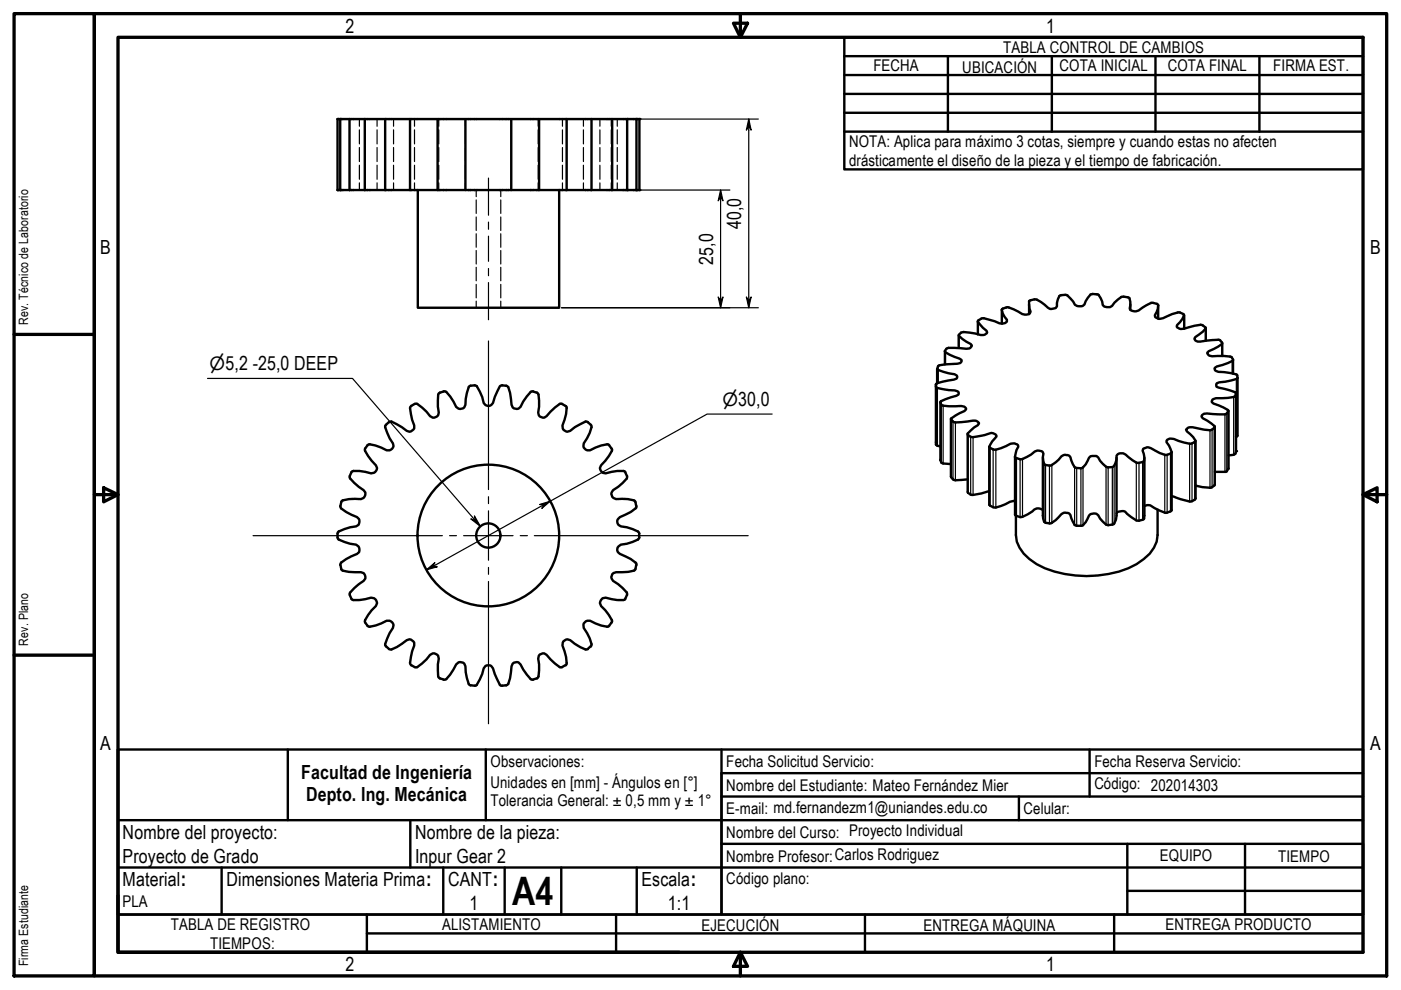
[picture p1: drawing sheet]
<svg xmlns="http://www.w3.org/2000/svg" width="297mm" height="210mm" viewBox="0 0 297 210" stroke-linecap="round" stroke-linejoin="round" font-family="sans-serif">
<!-- layer: Hidden (ISO) -->
<g fill="none" stroke="#000" stroke-width=".25">
<path d="M76.2 25.2v1.6M76.2 27.5v3M76.2 31.3v3M76.2 35v3M76.2 38.8v1.5M77.5 25.2v1.6M77.5 27.5v3M77.5 31.3v3M77.5 35v3M77.5 38.8v1.5M79.9 25.2v1.6M79.9 27.5v3"/>
<path d="M79.9 31.3v3M79.9 35v3M79.9 38.8v1.5M83.4 25.2v1.6M83.4 27.5v3M83.4 31.3v3M83.4 35v3M83.4 38.8v1.5M87.9 25.2v1.6M87.9 27.5v3M87.9 31.3v3M87.9 35v3"/>
<path d="M87.9 38.8v1.5M93 25.2v1.6M93 27.5v3M93 31.3v3M93 35v3M93 38.8v1.5M98.7 25.2h.1M98.7 25.2v1.6M98.7 27.5v3M98.7 31.3v3M98.7 35v3M98.7 38.8v1.5"/>
<path d="M108.4 25.2h.1M108.4 25.2v1.6M108.4 27.5v3M108.4 31.3v3M108.4 35v3M108.4 38.8v1.5M114.1 25.2v1.6M114.1 27.5v3M114.1 31.3v3M114.1 35v3M114.1 38.8v1.5M119.3 25.2v1.6"/>
<path d="M119.3 27.5v3M119.3 31.3v3M119.3 35v3M119.3 38.8v1.5M123.7 25.2v1.6M123.7 27.5v3M123.7 31.3v3M123.7 35v3M123.7 38.8v1.5M127.2 25.2v1.6M127.2 27.5v3M127.2 31.3v3"/>
<path d="M127.2 35v3M127.2 38.8v1.5M129.6 25.2v1.6M129.6 27.5v3M129.6 31.3v3M129.6 35v3M129.6 38.8v1.5M130.9 25.2v1.6M130.9 27.5v3M130.9 31.3v3M130.9 35v3M130.9 38.8v1.5"/>
<path d="M98.7 40.3h.1M101 40.3v1.4M101 42.4v2.8M101 46v2.9M101 49.6v2.8M101 53.1v2.9M101 56.7v2.8M106.2 40.3v1.4M106.2 42.4v2.8M106.2 46v2.9M106.2 49.6v2.8M106.2 53.1v2.9"/>
<path d="M106.2 56.7v2.8M101 60.3v2.9M101 63.9v1.3M106.2 60.3v2.9M106.2 63.9v1.3"/>
</g>
<!-- layer: Visible (ISO) -->
<g fill="none" stroke="#000" stroke-width=".51">
<path d="M71.6 25.2h64v15.1h-64zM72.1 25.2v15.1M74.1 25.2v15.1M77.3 25.2v15.1M81.7 25.2v15.1M86.9 25.2v15.1M92.8 25.2v15.1M98.7 25.2v15.1M108.4 25.2v15.1M114.3 25.2v15.1M120.1 25.2v15.1M125.4 25.2v15.1"/>
<path d="M129.8 25.2v15.1M133 25.2v15.1M134.9 25.2v15.1M88.6 40.3v24.9h30v-24.9M198.7 78.2v3.1M200.3 74.5v2.8M203.3 71.1v2.7M207.3 68.1v2.8M212.4 65.7l.2-.3a1.92 1.92 0 0 1 2.3 .2l1 .5a1.83 1.83 0 0 0 2.5 .3l.1-.3a3.4 3.4 0 0 1-.2-2.4h.2a1.89 1.89 0 0 1 2.2 .3l1.5 1.2a1.63 1.63 0 0 0 1.6 .1l.3-.4a3.3 3.3 0 0 1 .6-2.3l1.4-.1a5.8 5.8 0 0 1 1.8 2.1l.8 .3a1.29 1.29 0 0 0 1.2-.3 4.1 4.1 0 0 1 1.5-2.2h1.3a3.6 3.6 0 0 1 1.1 2.3 1.5 1.5 0 0 0 2.5-.5l.7-.7a1.89 1.89 0 0 1 2.5-.3l.1 .8-.1 1.4a1.45 1.45 0 0 0 1.9 .4l2.6-1.6h.3l1.2 .4a2.87 2.87 0 0 1-.6 2.2 .91 .91 0 0 0 1 .8l1.6-.6a4.2 4.2 0 0 1 2.7-.7l.8 .4a3.7 3.7 0 0 1-1.4 2.2 .57 .57 0 0 0 .5 .8h.9l3.5-.8 .5 .1 .7 .5a5.2 5.2 0 0 1-2.3 2l-.2 .3 .1 .2a1.07 1.07 0 0 0 1.2 .4l4-.4 .6 .8a7.7 7.7 0 0 1-2.8 1.7l-.3 .5a1.07 1.07 0 0 0 1 .5l3.8 .1 .4 .2 .2 .4v.2l-1.1 .6-2.3 .7-.4 .2a.49 .49 0 0 0 .2 .7l4.5 .8 .1 .7M212.4 65.7l.2 .8 .9 1.3a.79 .79 0 0 1-1 .8h-.6l-1-.5-2.3-.6a1.28 1.28 0 0 0-1.3 .7l1.1 1.3 .8 .6v.5a1.33 1.33 0 0 1-1.3 .4 9.8 9.8 0 0 0-4.1-.5l-.5 .6a6.6 6.6 0 0 0 2.5 1.8l.3 .4-.1 .1-.5 .5-4.4-.1-.4 .1-.4 .5 .2 .3 .9 .5 2.4 1.1-.1 .6-.8 .2-3.7 .3-.3 .2-.1 .7 .1 .2 2.3 .7 1.2 .1 .4 .3a.46 .46 0 0 1 0 .7l-4.1 1M212.4 65.7v2.9M218.2 64.6v2"/>
<path d="M239.6 64.6v1.1M245.6 64.7v2.8M251.1 66.8v2.9M255.7 69.6v2.6M259.1 72.7v2.8M261.4 76.3v2.9M77.4 95.1l-.1 .2a9.5 9.5 0 0 0 2.4 3.4l.2 .5v.3a1.18 1.18 0 0 1-1.2 .9 8.3 8.3 0 0 0-4-.5l-.2 .2M82.5 89.5l-.8 .8a9.7 9.7 0 0 0 1.6 3.7 1.09 1.09 0 0 1-.2 1.2 1.09 1.09 0 0 1-1.1 .3 8.6 8.6 0 0 0-3.8-1.3l-.8 .9M93.3 83.2l-.3 .2a10.3 10.3 0 0 0 0 4.1 1.1 1.1 0 0 1-.6 .9 1.1 1.1 0 0 1-1.2-.2 8.3 8.3 0 0 0-3-2.6l-1.2 .7a10.2 10.2 0 0 0 .8 3.9 1.08 1.08 0 0 1-.4 1.1 1.08 1.08 0 0 1-1.2 0 10.1 10.1 0 0 0-3.5-1.9l-.2 .1M94.1 83l-.8 .3M99.8 81.8l-.3 .1a9 9 0 0 0-.8 3.9l-.5 .8a1.17 1.17 0 0 1-1.5-.3 7.7 7.7 0 0 0-2.3-3.3h-.4M100.6 81.7l-.8 .1"/>
<path d="M100.6 81.7l.3 .1a8.3 8.3 0 0 1 1.7 3.6 1.08 1.08 0 0 0 .9 .7 1.08 1.08 0 0 0 1-.7 10.8 10.8 0 0 1 1.7-3.6l.3-.1M106.5 81.7l.8 .1M107.3 81.8l.3 .1a7.7 7.7 0 0 1 .9 3.9l.5 .8a1.08 1.08 0 0 0 1.4-.3 8.4 8.4 0 0 1 2.4-3.3h.2M113 83l.8 .3M113.9 83.2l.1 .2a8.5 8.5 0 0 1 .1 4.1l.3 .8a1.08 1.08 0 0 0 1.5-.1 9 9 0 0 1 3-2.6h.3M119.2 85.6l.7 .5M120 86.1l.1 .2a9.1 9.1 0 0 1-.8 3.9l.1 .9a1.11 1.11 0 0 0 1.5 .2 10.1 10.1 0 0 1 3.5-1.9l.3 .1M124.6 89.5l.6 .6M125.3 90.1l.1 .2a7.6 7.6 0 0 1-1.6 3.7 1.13 1.13 0 0 0 1.3 1.5 8.5 8.5 0 0 1 3.9-1.3l.8 1.1a9.5 9.5 0 0 1-2.4 3.4l-.2 .5 .1 .3a1.17 1.17 0 0 0 1.1 .9 8.5 8.5 0 0 1 4.1-.5l.4 1M198.4 82l.2 .1a12 12 0 0 0 3.8 .7l.6 .2a.49 .49 0 0 1 .2 .7l-2.7 .9-1.1 .6 .2 .6 .4 .2 3.8 .1 .6 .1 .5 .4-.4 .6-1.9 .9-1 .7a1.17 1.17 0 0 0 1 .8l3.6-.4a1.21 1.21 0 0 1 1.4 .6l-.3 .3a5.4 5.4 0 0 0-2.1 2 1.53 1.53 0 0 0 1.9 .5l2.1-.5a1.46 1.46 0 0 1 2.1 .3l-1.6 2.3a1.32 1.32 0 0 0 1.4 .6l2.2-.7a2.15 2.15 0 0 1 2.3-.4l.3 .5-.4 .7-.3 1.5M198.7 81.3l-.3 .2v12.8l.4 .2 .6 .2M199.4 85.3v12.3l.4 .6 1.8 .2"/>
<path d="M201.6 88.8v12.3a1.17 1.17 0 0 0 1 .7l2.6-.2M205.2 92v12.3a1.14 1.14 0 0 0 1.1 .6l1.8-.3 1.6-.5M209.7 94.8v12.2a1.92 1.92 0 0 0 2.5 .3l1-.4a2.67 2.67 0 0 1 2-.6M215.2 96.9l.1 12.4a1.68 1.68 0 0 0 1.5 .3l2.1-1.2a1.52 1.52 0 0 1 2.2-.3M221.1 97.1v12.2l.4 1.4a1.8 1.8 0 0 0 2.3-.4l1.2-1.3a1.44 1.44 0 0 1 1.9 .2 4.9 4.9 0 0 0 1.1 2.2l1.4 .1a4.1 4.1 0 0 0 1.5-2.2l.3-.3 .3-.1a1.22 1.22 0 0 1 1.4 .4 4.2 4.2 0 0 0 2 2.1l1.3-.4 .4-.8 .1-.9v-12.2M242.6 97.1v12.9a1.55 1.55 0 0 1-1.7 .3l-1.1-.7-1.2-1.1a2.09 2.09 0 0 0-1.7 .1l-.2 .3M248.4 95.9l-.1 12.4-1.1 .4-1.4-.5-1.9-1-.7-.1-.6 .2M253.5 93.5v12.2a1.43 1.43 0 0 1-1.3 .6l-3.8-1.1M257.6 90.5v12.2a1.27 1.27 0 0 1-1.1 .7l-3-.4M260.5 87.1v12.2l-.5 .7h-2.4M262.1 83.4l-.3 .6a10.7 10.7 0 0 1-4 .4l-.8 .3-.1 .6 .4 .3 2.1 .8 .9 .5 .1 .3-.3 .5-.4 .2-3.8-.2a1.18 1.18 0 0 0-1.1 .5l.2 .5a6.6 6.6 0 0 1 2.6 1.8 1.27 1.27 0 0 1-1.1 .7l-2.4-.4a2.38 2.38 0 0 0-2.3 0l-.3 .3 .2 .4a3.8 3.8 0 0 1 1.7 2.1l-.7 .4-.5 .1-2.3-.6a2.21 2.21 0 0 0-2.4-.2l-.2 .5a3.9 3.9 0 0 1 1 2.2l-.8 .4a3.4 3.4 0 0 1-2.6-.9l-.9-.5a1.45 1.45 0 0 0-1.6 .2l-.1 .3a3.1 3.1 0 0 1 .2 2.4l-.2 .1a1.78 1.78 0 0 1-2.2-.4l-.8-.7a1.57 1.57 0 0 0-2.6-.3 2.67 2.67 0 0 1-.9 2.4 1.74 1.74 0 0 1-2-.7l-.9-1.3-.4-.3h-.3a1.29 1.29 0 0 0-1.3 .4 3.4 3.4 0 0 1-1.7 2.2l-1.2-.1a4.1 4.1 0 0 1-1.1-2.3 1.44 1.44 0 0 0-1.9-.2l-.5 .7a2.88 2.88 0 0 1-2 1.3l-1-.2a3.1 3.1 0 0 1-.3-2.3 1.33 1.33 0 0 0-1.8-.5 6.6 6.6 0 0 1-3.1 1.7l-1-.3-.1-.2M262.1 83.4v12.3l-.3 .6-1.3 .3"/>
<path d="M262.4 80.1v12.3l-.3 .2M262.4 80.1l-.1 .1a11.6 11.6 0 0 1-3.8 .9l-.6 .3v.6l2.9 .8 1.1 .4 .2 .2M72.1 107.3l.1 .3a9 9 0 0 0 3.5 2 1.11 1.11 0 0 1-.2 2 8.7 8.7 0 0 0-3.9 1.3v1.3a8.7 8.7 0 0 0 3.9 1.3 1.11 1.11 0 0 1 .2 1.9 9 9 0 0 0-3.5 2.1l-.1 .3M72.2 119.8l.2 .8M74.5 100.1l-.4 1.1a9.6 9.6 0 0 0 3 2.7l.4 .5v.3a1.17 1.17 0 0 1-1 1.1 8.4 8.4 0 0 0-4 .4l-.3 1.1M133 100.9v.3a7.9 7.9 0 0 1-3 2.7 1.14 1.14 0 0 0 .6 1.9 8 8 0 0 1 4 .4l.3 1.1M134.9 119.8l-.1 .3a.91 .91 0 0 1-.4 .9l-1.2 .3h-2.6a1.08 1.08 0 0 0-.9 .7 1.08 1.08 0 0 0 .3 1.2 7.9 7.9 0 0 1 3 2.7v.2M134.9 107.3v.3a9 9 0 0 1-3.5 2l-.4 .5a1.06 1.06 0 0 0 .6 1.5 7.9 7.9 0 0 1 3.8 1.3l.2 .2M135.5 113.1v.9M135.6 114l-.2 .2a7.9 7.9 0 0 1-3.8 1.3 1.09 1.09 0 0 0-.6 1.6l.4 .3a9 9 0 0 1 3.5 2.1v.3M245.4 108v5.4a6.7 6.7 0 0 1-2.9 5.1 19.5 19.5 0 0 1-12.1 3.6 19.9 19.9 0 0 1-12.2-3.6 6.9 6.9 0 0 1-2.8-5.1v-4M72.3 120.6l.2 .3a9.4 9.4 0 0 0 4 .4 1.11 1.11 0 0 1 1 1.4l-.4 .5a9.6 9.6 0 0 0-3 2.7l.4 1"/>
<path d="M74.5 127l.2 .2a8.3 8.3 0 0 0 4-.5 1.2 1.2 0 0 1 1.2 1.2l-.2 .6a8.7 8.7 0 0 0-2.4 3.2l.1 .3M77.4 132l.2 .2a.94 .94 0 0 0 .8 .7l1.2-.3 2.4-1a1.11 1.11 0 0 1 1.1 .3 1.11 1.11 0 0 1 .2 1.2 10.1 10.1 0 0 0-1.6 3.7l.2 .3M81.8 137l.7 .6M82.5 137.6l.2 .1a7.8 7.8 0 0 0 3.5-2l.6-.2 .3 .1a1.1 1.1 0 0 1 .7 1.3 10.2 10.2 0 0 0-.8 3.9l.2 .3M124.7 137.6l-.3 .1a7.8 7.8 0 0 1-3.5-2 1.11 1.11 0 0 0-1.2 .1 1.11 1.11 0 0 0-.4 1.1 9.1 9.1 0 0 1 .8 3.9l-.1 .3M125.2 137l-.6 .6M129.2 132.7l-.2 .2a8.5 8.5 0 0 1-3.9-1.3 1.15 1.15 0 0 0-1.3 1.5 7.7 7.7 0 0 1 1.6 3.7l-.1 .3M132.9 126.2l-.1 .2a.83 .83 0 0 1-.7 .8h-1.2l-2.5-.5a1.19 1.19 0 0 0-1.2 1.2l.2 .6a8.7 8.7 0 0 1 2.4 3.2l-.7 1M87.2 141l.7 .4M87.9 141.4l.3 .1a8.3 8.3 0 0 0 3-2.7l.6-.3h.3a1.09 1.09 0 0 1 .9 1.2 10 10 0 0 0 0 4l.3 .2M93.2 143.8l.9 .3M94 144.1h.4a8 8 0 0 0 2.3-3.2l.5-.5h.3l.9 .3 .3 .6a9 9 0 0 0 .8 3.9l.3 .1"/>
<path d="M99.8 145.3l.8 .1M100.6 145.4h.3a9.4 9.4 0 0 0 1.7-3.7 1.08 1.08 0 0 1 .9-.6 1.08 1.08 0 0 1 1 .6 12.9 12.9 0 0 0 1.7 3.7h.3M107.3 145.3l-.9 .1M113 144.1h-.2a8.8 8.8 0 0 1-2.4-3.2l-.5-.5h-.3l-.9 .3-.2 .6a7.7 7.7 0 0 1-.9 3.9l-.3 .1M113.8 143.8l-.8 .3M119.2 141.4l-.3 .1a9 9 0 0 1-3-2.7 1.05 1.05 0 0 0-1.7 .2l-.1 .7a8.4 8.4 0 0 1-.1 4l-.1 .2M119.9 141l-.8 .4"/>
<circle cx="103.5" cy="113.5" r="2.57"/>
<circle cx="103.5" cy="113.5" r="15"/>
</g>
<g fill="#000">
<circle cx="71.6" cy="25.2" r=".25"/>
<circle cx="72.1" cy="25.2" r=".25"/>
<circle cx="133" cy="25.2" r=".25"/>
<circle cx="134.9" cy="25.2" r=".25"/>
<circle cx="135.6" cy="25.2" r=".25"/>
<circle cx="71.6" cy="40.3" r=".25"/>
<circle cx="72.1" cy="40.3" r=".25"/>
<circle cx="133" cy="40.3" r=".25"/>
<circle cx="134.9" cy="40.3" r=".25"/>
<circle cx="135.6" cy="40.3" r=".25"/>
<circle cx="198.4" cy="93.8" r=".25"/>
<circle cx="262.1" cy="95.7" r=".25"/>
</g>
<!-- layer: Visible Narrow (ISO) -->
<g fill="none" stroke="#000" stroke-width=".25">
<path d="M198.9 78.5v2.7M200.5 74.7v2.6M203.3 71.2v2.6M207.3 68.2v2.7M212.4 65.7v2.9M245.6 64.7v2.8M251 66.9v2.8M255.6 69.7v2.5M259.1 72.9v2.6M261.2 76.6v2.6M198.4 81.5v12.8M198.8 82.3v12.2"/>
<path d="M199.4 85.3v12.3M199.6 85.8v12.3M200 86v12.3M201.7 88.9v12.3M202.1 89.4v12.2M202.6 89.6v12.2M205.2 92.2v12.3M205.8 92.6v12.3M206.3 92.7v12.2M209.9 95v12.2M210.6 95.3v12.2M211.1 95.3v12.3"/>
<path d="M215.5 97.1v12.3M216.3 97.4v12.2M216.8 97.3v12.3M221.4 98.3v12.3M221.7 98.6v12.2M222.5 98.7v12.3M223 98.6v12.2M227.8 99v12.3M228.3 99.2v12.3M229.2 99.3v12.2M229.6 99.1v12.3M234.5 99v12.2"/>
<path d="M234.9 99.1v12.3M235.8 99v12.2M236.2 98.8v12.2M240.9 98.1v12.2M241.5 98.1v12.3M242.3 98v12.2M242.6 97.7v12.3M247 96.4v12.3M247.5 96.4v12.3M248.2 96.2v12.2M252.2 94.1v12.2M252.7 94v12.3"/>
<path d="M253.3 93.7v12.3M256.5 91.2v12.2M257 91.1v12.2M257.5 90.6v12.3M259.7 87.9v12.1M260.1 87.7v12.2M260.4 87.2v12.2M261.6 84.2v12.2M261.9 83.9v12.3M262.1 83.4v12.3M262.1 80.4v12.2"/>
</g>
<!-- layer: Title (ISO) -->
<g fill="none" stroke="#000" stroke-width=".51">
<path d="M179 7.9h110v28h-110zM179 19.9h110M179 15.9h110M179 11.9h110M201 11.9v16M223 11.9v16M245 11.9v16M267 11.9v16M179 23.9h110M179 27.9h110M25 158.9h264v35h-136v-30h136M25 158.9v35h128v-35"/>
<path d="M25 158.9v35M61 158.9v15M103 158.9v15M231 158.9v10M25 173.9h264M87 173.9v10M153 178.9h136v15M153 168.9h136M216 168.9v5M239 178.9v15M264 178.9v15M25 193.9h264v8h-264z"/>
<path d="M25 183.9h264M47 183.9v10M77.8 193.9v8M77.8 197.9h211.2M94 183.9v10M107 183.9v10M119 183.9v10M130.6 193.9v8M135 183.9v10M183.4 193.9v8M236.2 193.9v8M239 188.9h50"/>
</g>
<!-- layer: Border (ISO) -->
<g fill="none" stroke="#000" stroke-width=".7">
<path d="M3 2.9h17v204h-17zM20 2.9h274v204h-274zM25 7.9h264v194h-264zM155.5 4.9h3l-1.5 3zM157 2.9v5M3 70.9h17M20 104.9h5M22 103.4l3 1.5-3 1.5zM289 104.9l3-1.5v3zM289 104.9h5M3 138.9h17M25 189.9v12h119"/>
<path d="M157 201.9l1.5 3h-3zM157 201.9v5"/>
</g>
<!-- layer: Dimension (ISO) -->
<path d="M106.5 25.2h54.3M158.7 25.2l.6 2.4-.6-.8-.5 .8zM158.7 25.2v40M106.5 40.3h48.2M152.8 40.3l.5 2.3-.5-.8-.5 .8zM152.8 40.3v24.9M119.1 65.2h41.7M152.3 63l.5 .8 .5-.8-.5 2.2zM158.2 63l.5 .8 .6-.8-.6 2.2zM163.7 87.8h-13.8l-59.5 33M114.4 107l2.2-.7-1.7 1.5 .5-.8zM90.4 120.8l1.8-1.5-.4 .8 .9 .1z" fill="none" stroke="#000" stroke-width=".25"/>
<g fill="#000">
<path d="M158.7 25.2l.6 2.4-.6-.8-.5 .8z" fill-rule="evenodd"/>
<path d="M152.8 40.3l.5 2.3-.5-.8-.5 .8z" fill-rule="evenodd"/>
<path d="M152.3 63l.5 .8 .5-.8-.5 2.2z" fill-rule="evenodd"/>
<path d="M158.2 63l.5 .8 .6-.8-.6 2.2z" fill-rule="evenodd"/>
<path d="M114.4 107l2.2-.7-1.7 1.5 .5-.8z" fill-rule="evenodd"/>
<path d="M90.4 120.8l1.8-1.5-.4 .8 .9 .1z" fill-rule="evenodd"/>
</g>
<!-- layer: Centerline (ISO) -->
<path d="M103.6 37.8v7.8M103.6 47.1v1.5M103.6 50.1v5.3M103.6 56.9v1.6M103.6 59.9v7.9" fill="none" stroke="#000" stroke-width=".25"/>
<!-- layer: Symbol (ISO) -->
<path d="M44 80.2h30.7l27.2 31.4M99.8 110l1 .3-.2-.9 1.3 2.2z" fill="none" stroke="#000" stroke-width=".25"/>
<path d="M99.8 110l1 .3-.2-.9 1.3 2.2z" fill-rule="evenodd" fill="#000"/>
<!-- layer: Center Mark (ISO) -->
<path d="M103.6 72.3v31.5M53.7 113.6h40.1M95.3 113.6h1.5M98.3 113.6h10.5M103.6 105.3v1.5M103.6 108.3v10.5M110.3 113.6h1.5M113.3 113.6h45.3M103.6 120.3v1.5M103.6 123.3v30.2" fill="none" stroke="#000" stroke-width=".25"/>
<text font-size="8.3" x="108.6" y="191.9">A4</text>
<g font-size="4.1">
<text x="73.3" y="6.9">2</text>
<text x="221.8" y="6.9">1</text>
<text x="21.2" y="53.9">B</text>
<text x="157.2" y="48.6" transform="rotate(-90 157.2 48.6)">40,0</text>
<text x="290.5" y="53.9">B</text>
<text x="151.2" y="56.1" transform="rotate(-90 151.2 56.1)">25,0</text>
<text x="21.2" y="158.9">A</text>
<text x="290.5" y="158.9">A</text>
<text x="63.9" y="165.1">Facultad de Ingeniería</text>
<text x="64.9" y="169.8">Depto. Ing. Mecánica</text>
<text x="26" y="177.9">Nombre del proyecto:</text>
<text x="88" y="177.9">Nombre de la pieza:</text>
<text x="26" y="183">Proyecto de Grado</text>
<text x="88" y="183">Inpur Gear 2</text>
<text x="26" y="187.9">Material:</text>
<text x="48" y="187.9">Dimensiones Materia Prima:</text>
<text x="95" y="187.9">CANT:</text>
<text x="136" y="187.9">Escala:</text>
<text x="99.6" y="192.9">1</text>
<text x="141.6" y="192.9">1:1</text>
<text x="73.3" y="205.9">2</text>
<text x="221.8" y="205.9">1</text>
</g>
<g font-size="3.9">
<text x="44.4" y="78.5">⌀5,2 -25,0 DEEP</text>
<text x="153.2" y="86.1">⌀30,0</text>
</g>
<g font-size="3.4">
<text x="212.7" y="11.1">TABLA CONTROL DE CAMBIOS</text>
<text x="185.2" y="15.1">FECHA</text>
<text x="204" y="15.5">UBICACIÓN</text>
<text x="224.6" y="15.1">COTA INICIAL</text>
<text x="247.6" y="15.1">COTA FINAL</text>
<text x="269.9" y="15.1">FIRMA EST.</text>
<text x="180" y="31.2">NOTA: Aplica para máximo 3 cotas, siempre y cuando estas no afecten</text>
<text x="180" y="35.2">drásticamente el diseño de la pieza y el tiempo de fabricación.</text>
<text x="104" y="167.1">Unidades en [mm] - Ángulos en [°]</text>
<text x="104" y="162.7">Observaciones:</text>
<text x="154" y="167.6">Nombre del Estudiante: Mateo Fernández Mier</text>
<text x="154" y="162.7">Fecha Solicitud Servicio:</text>
<text x="232" y="167.3">Código: 202014303</text>
<text x="232" y="162.7">Fecha Reserva Servicio:</text>
<text x="104" y="170.8">Tolerancia General: ± 0,5 mm y ± 1°</text>
<text x="154" y="172.6">E-mail: md.fernandezm1@uniandes.edu.co</text>
<text x="217" y="172.6">Celular:</text>
<text x="154" y="177.6">Nombre del Curso: Proyecto Individual</text>
<text x="154" y="182.7">Nombre Profesor:Carlos Rodriguez</text>
<text x="245.9" y="182.6">EQUIPO</text>
<text x="271" y="182.7">TIEMPO</text>
<text x="154" y="187.4">Código plano:</text>
<text x="26" y="192.4">PLA</text>
<text x="36.2" y="197.2">TABLA DE REGISTRO</text>
<text x="93.7" y="197.1">ALISTAMIENTO</text>
<text x="148.7" y="197.5">EJECUCIÓN</text>
<text x="195.8" y="197.4">ENTREGA MÁQUINA</text>
<text x="247.1" y="197.1">ENTREGA PRODUCTO</text>
<text x="44.6" y="201.1">TIEMPOS:</text>
</g>
<g font-size="2.7">
<text x="6" y="68.9" transform="rotate(-90 6 68.9)">Rev. Técnico de Laboratorio</text>
<text x="6" y="136.9" transform="rotate(-90 6 136.9)">Rev. Plano</text>
<text x="6" y="204.9" transform="rotate(-90 6 204.9)">Firma Estudiante</text>
</g>
</svg>
